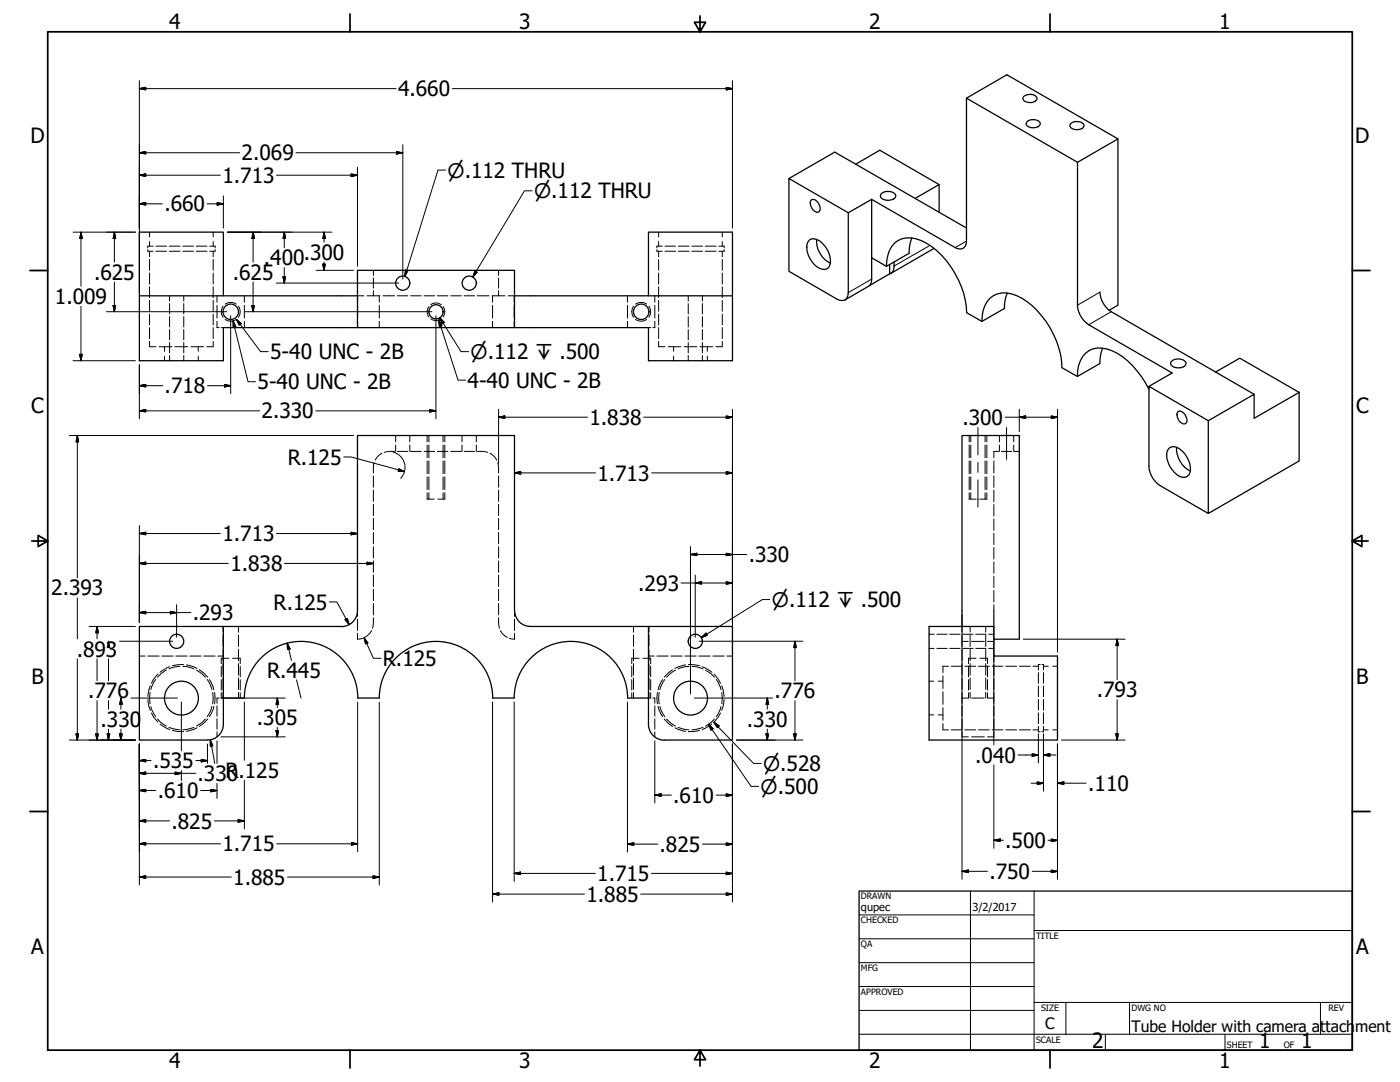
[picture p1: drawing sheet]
<svg xmlns="http://www.w3.org/2000/svg" width="559mm" height="432mm" viewBox="0 0 559 432" stroke-linecap="round" stroke-linejoin="round" font-family="sans-serif">
<!-- layer: Visible (ANSI) -->
<g fill="none" stroke="#000" stroke-width=".51">
<path d="M385.8 39.2l16.1-9.4 44.3 25.6v66.4l-3.5 2M408.7 38.4a3.8 3.8 0 0 1 5.1 .4l.2 .6a3.4 3.4 0 0 1-5.7 .1v-.6zM410 48.5a4 4 0 0 1 5.1 .3l.1 .7a3.5 3.5 0 0 1-5.6 .1zM427.5 49.2a4 4 0 0 1 5.1 .4l.1 .6a3.5 3.5 0 0 1-5.7 .2zM446.2 55.4l-16.1 9.4M314.9 71.2l23.7 13.7v31.9a2.75 2.75 0 0 1-1.3 2.9 2.75 2.75 0 0 1-3.2-.3l-19.2-11.1zM314.9 71.2l18.3-10.5 52.6 30.3M323.9 79.7a3.2 3.2 0 0 1 3.4 4l-.2 .6a1.67 1.67 0 0 1-2.6-.6 3.3 3.3 0 0 1-.6-4zM341.6 65.5l9.6-5.6 23.6 13.8-9.5 5.5M347.9 79.6l33.4 19.2a2.78 2.78 0 0 0 3.1 .3 2.78 2.78 0 0 0 1.4-2.9v-57l44.3 25.6v57a9.9 9.9 0 0 0 4.4 7.8l33.4 19.2-9.3 5.4M347.9 79.6v31.8a3.1 3.1 0 0 1-1.3 2.9M347.9 79.6l-9.3 5.3"/>
<path d="M351.7 77.4a4.2 4.2 0 0 1 5.7 .3 1.69 1.69 0 0 1-1.6 2.1 3.1 3.1 0 0 1-4.4-1.8zM374.8 73.7v11M323.2 95.7a4.1 4.1 0 0 1 5.2 1.6 8.9 8.9 0 0 1 2.6 9.1 2.67 2.67 0 0 1-3.7 .8 9.3 9.3 0 0 1-4.8-10.7zM325.9 95.6a10.1 10.1 0 0 0 5.5 9.4M363.9 95l-.9 3.9-.2 2.2-9 5.2M55.6 118h87.1M89.2 118v-25.4h-33.6v51.4h33.6v-13.3h53.5M142.7 107.9h62.7v22.8h-62.7zM205.4 118h87M258.8 118v-25.4h33.6v51.4h-33.6v-13.3h-53.4M347.9 102.9l5.9 3.4M353.8 106.3a10.7 10.7 0 0 1 6.3-11.1 14 14 0 0 1 11.8 3.2 36.1 36.1 0 0 1 13.9 26.4l6.1 3.5"/>
<path d="M355.1 105.6v3.7M356.9 104.5v1.7M402 117l-1 3.8-.1 2.3-9 5.2M439 116.6a9.7 9.7 0 0 0 4.5 7.8l57.1 33M391.9 128.3a11.2 11.2 0 0 1 4.7-10.4 11.2 11.2 0 0 1 11.3 1.2 35.1 35.1 0 0 1 16 27.6l6.1 3.5 9-5.1 .5-4.3 .6-1.9M430 150.2a11.4 11.4 0 0 1 4.7-10.2 11.4 11.4 0 0 1 11.2 1 33.8 33.8 0 0 1 12.7 14.4M458.6 154.2l23.7 13.7v37l-19.3-11.1a9.7 9.7 0 0 1-4.4-7.7zM467.5 144.3a4.2 4.2 0 0 1 5.8 .3 1.75 1.75 0 0 1-1.7 2.1 3.2 3.2 0 0 1-4.4-1.8zM485.2 148.5l9.7-5.6 23.6 13.7M518.5 156.6l-17.9 10.3v-9.5l-18.3 10.5M518.5 156.6v27.4l-36.2 20.9M466.9 178.7a3.4 3.4 0 0 1 4.1 .6 9.1 9.1 0 0 1 3.7 10.1 3.1 3.1 0 0 1-4.9 .1 10.1 10.1 0 0 1-4-9.1z"/>
<path d="M469.6 178.5a10.1 10.1 0 0 0 5.5 9.5M470.3 164.2a3.3 3.3 0 0 1 3.5 4l-.3 .6a2.64 2.64 0 0 1-3.6-2.4v-1.7zM55.6 250h33.6v39a6.3 6.3 0 0 1-6.4 6.3h-27.2zM89.2 250h47.1M205.4 243.6v-69.8h-62.7v69.9a6.4 6.4 0 0 1-6.4 6.4M205.4 243.7a6.3 6.3 0 0 0 6.3 6.3h47.1M370.8 250h25.9v11.8h25.4v33.5h-51.3zM384 250v-76.2h22.8v81.3h-10.1M396.7 243.6v6.4M89.2 278.6h8.3a22.6 22.6 0 0 1 22.7-22.6 22.6 22.6 0 0 1 22.6 22.6h8.6a22.6 22.6 0 0 1 22.6-22.6 22.6 22.6 0 0 1 22.7 22.6M196.6 278.6h8.6a22.6 22.6 0 0 1 22.7-22.6 22.6 22.6 0 0 1 22.6 22.6h8.3M265.2 295.3h27.2v-45.3h-33.6v39a6.4 6.4 0 0 0 6.4 6.4"/>
<circle cx="160.8" cy="113" r="2.83"/>
<circle cx="187.3" cy="113" r="2.83"/>
<circle cx="92.1" cy="124.4" r="3.1"/>
<circle cx="174" cy="124.4" r="2.83"/>
<circle cx="255.9" cy="124.4" r="3.1"/>
<circle cx="70.5" cy="255.9" r="2.83"/>
<circle cx="277.5" cy="255.9" r="2.83"/>
<circle cx="72.4" cy="278.6" r="6.8"/>
<circle cx="275.6" cy="278.6" r="6.8"/>
</g>
<!-- layer: Hidden (ANSI) -->
<g fill="none" stroke="#000" stroke-width=".4">
<path d="M59 99.6v.7h2.2M59.7 92.6v2M59.7 96.4v1.8M61.2 98.2h-2.2v.7M62.2 98.2h4.3M67.6 98.2h4.3M73 98.2h4.2M78.3 98.2h4.3M83.7 98.2h2.2v.7M85.1 92.6v2M85.1 96.4v1.8M85.9 99.6v.7h-2.2"/>
<path d="M262.2 99.6v.7h2.2M262.9 92.6v2M262.9 96.4v1.8M264.4 98.2h-2.2v.7M265.4 98.2h4.3M270.8 98.2h4.3M276.2 98.2h4.2M281.5 98.2h4.3M286.9 98.2h2.2v.7M288.3 92.6v2M288.3 96.4v1.8M289.1 99.6v.7h-2.2"/>
<path d="M59.7 100.3v2.2M59.7 103.6v4.3M59.7 109v4.3M59.7 114.4v4.4M59.7 119.9v4.3M62.2 100.3h4.3M67.6 100.3h4.3M67.7 118v2.1M73 100.3h4.2M73.3 118v2.1M78.3 100.3h4.3M85.1 100.3v2.2"/>
<path d="M85.1 103.6v4.3M85.1 109v4.3M85.1 114.4v4.4M85.1 119.9v4.3M86.6 118v2.6M97.5 118v2.6M142.7 118h2.5M142.7 118v2.6M146.5 118h5.1M149 107.9v2M149 110.9v4.1M149 116v2"/>
<path d="M151.4 118v2.6M152.8 118h4.7M158.6 118h4.2M163.9 118h4.2M169.2 118h4.3M174.6 118h4.2M179.9 118h4.2M185.2 118h4.3M190.5 118h4.7M196.5 118h5M196.6 118v2.6M199 107.9v2"/>
<path d="M199 110.9v4.1M199 116v2M202.8 118h2.6M205.2 118v2.6M250.4 118v2.6M261.4 118v2.6M262.9 100.3v2.2M262.9 103.6v4.3M262.9 109v4.3M262.9 114.4v4.4M262.9 119.9v4.3M265.4 100.3h4.3"/>
<path d="M270.8 100.3h4.3M274.7 118v2.1M276.2 100.3h4.2M280.4 118v2.1M281.5 100.3h4.3M288.3 100.3v2.2M288.3 103.6v4.3M288.3 109v4.3M288.3 114.4v4.4M288.3 119.9v4.3M59.7 136.2v2.2h2.5M59.7 125.3v4.4"/>
<path d="M59.7 130.7v4.4M63.5 138.4h5.1M65.7 138.4v1.8M67.7 121.2v4.1M67.7 126.4v4.1M67.7 131.5v4.1M67.7 136.7v4.1M69.8 138.4h5.1M73.3 121.2v4.1M73.3 126.4v4.1M73.3 131.5v4.1M73.3 136.7v4.1"/>
<path d="M76.2 138.4h5.1M79.1 138.4v1.8M85.1 136.2v2.2h-2.6M85.1 125.3v4.4M85.1 130.7v4.4M86.6 121.9v5M86.6 128.2v2.5h.9M88.3 130.7h.9M97.5 121.9v5M97.5 128.2v2.5M142.7 121.9v5M142.7 128.2v2.5"/>
<path d="M151.4 121.9v5M151.4 128.2v2.5M196.6 121.9v5M196.6 128.2v2.5M205.2 121.9v5M205.2 128.2v2.5M250.4 121.9v5M250.4 128.2v2.5M258.8 130.7h.9M261.4 121.9v5M261.4 128.2v2.5h-.9M262.9 136.2v2.2h2.5"/>
<path d="M262.9 125.3v4.4M262.9 130.7v4.4M266.7 138.4h5.1M268.9 138.4v1.8M273 138.4h5.1M274.7 121.2v4.1M274.7 126.4v4.1M274.7 131.5v4.1M274.7 136.7v4.1M279.4 138.4h5.1M280.4 121.2v4.1M280.4 126.4v4.1"/>
<path d="M280.4 131.5v4.1M280.4 136.7v4.1M282.3 138.4v1.8M288.3 136.2v2.2h-2.5M288.3 125.3v4.4M288.3 130.7v4.4M65.7 142.1v1.9M67.7 141.9v2.1M73.3 141.9v2.1M79.1 142.1v1.9M268.9 142.1v1.9M274.7 141.9v2.1"/>
<path d="M280.4 141.9v2.1M282.3 142.1v1.9M157.9 173.8v2.5M157.9 177.6v2.5M163.6 173.8v2.5M163.6 177.6v2.5M171.2 173.8v2.5M171.2 177.6v5.1M176.8 173.8v2.5M176.8 177.6v5.1M184.4 173.8v2.5M184.4 177.6v2.5"/>
<path d="M190.1 173.8v2.5M190.1 177.6v2.5M387.5 173.8v2.5M387.5 177.6v5.1M393.2 173.8v2.5M393.2 177.6v5.1M398.9 173.8v2.5M398.9 177.6v2.5M404.6 173.8v2.5M404.6 177.6v2.5M149 189.9v4.5M149 195.6v4.5"/>
<path d="M149.4 184.6l-.4 4.2M152.5 180.8l-1.1 .7-1.7 2.1M157.5 180.1l-4.1 .4M158.6 180.1h4.2M163.9 180.1h4.2M169.2 180.1h4.3M170.5 199.2h2.8M171.2 184v5M171.2 190.3v5.1M171.2 196.7v2.5M174.6 180.1h4.2M174.8 199.2h2.7"/>
<path d="M176.8 184v5M176.8 190.3v5.1M176.8 196.7v2.5M179.9 180.1h4.2M185.2 180.1h4.3M190.5 180.1l4.1 .4M195.5 180.8l1.1 .7 1.7 2.1M198.7 184.6l.3 4.2M199 189.9v4.5M199 195.6v4.5M386.8 199.2h2.8M387.5 184v5"/>
<path d="M387.5 190.3v5.1M387.5 196.7v2.5M391 199.2h2.9M393.2 184v5M393.2 190.3v5.1M393.2 196.7v2.5M396.7 184v4.8M396.7 189.9v4.6M396.7 195.6v4.6M398.7 180.1h-2v2.6M399.7 180.1h4.1M404.8 180.1h2"/>
<path d="M149 201.2v4.5M149 206.9v4.5M149 212.5v4.5M149 218.2v4.5M199 201.2v4.5M199 206.9v4.5M199 212.5v4.5M199 218.2v4.5M396.7 201.4v4.5M396.7 207.1v4.5M396.7 212.8v4.6M396.7 218.5v4.6"/>
<path d="M149 223.8v4.6M149 229.5v4.6M149 235.1v4.6M199 223.8v4.6M199 229.5v4.6M199 235.1v4.6M396.7 224.2v4.6M396.7 229.9v4.6M396.7 235.6v4.6M89 250v2.3M89 253.4v4.6M89 259.1v4.6"/>
<path d="M95.2 250v2.3M95.2 253.4v4.6M95.2 259.1v4.6M142.7 252.8v2.3l2-.3M142.7 243.6v2.3M142.7 247.1v4.6M148.3 251.7l-.7 1-2.1 1.7M149 246.5v2.2l-.3 2M149 240.9v4.5M199 246.5l.3 4.2M199 240.9v4.5M199.7 251.7l.7 1 2.1 1.7"/>
<path d="M205.4 252.8v2.3l-2-.3M205.4 243.6v2.3M205.4 247.1v4.6M252.9 250v2.3M252.9 253.4v4.6M252.9 259.1v4.6M259 250v2.3M259 253.4v4.6M259 259.1v4.6M370.8 258.8h2.1M370.8 253.1h2.1M374 258.8h4.1"/>
<path d="M374 253.1h4.1M379.1 258.8h4.1M379.1 253.1h4.1M384 250v2.3M384 253.4v4.6M384 259.1v4.6M384 256h2.5M384.3 258.8h4.1M384.3 253.1h4.1M387.2 250v2.3M387.2 253.4v4.6M387.2 259.1v4.6"/>
<path d="M387.8 256h5.1M389.4 258.8h4.2M389.4 253.1h4.2M393.4 250v2.3M393.4 253.4v4.6M393.4 259.1v4.6M394.1 256h2.6M394.7 258.8h2M394.7 253.1h2M396.7 241.4v2.2M55.6 261.8h2.3M59 261.8h4.5"/>
<path d="M59.1 279.1l.3 2.9 .6 1.5M59.9 276.4l-.2 2.2 .2 2.3M60 273.7l-.6 1.5-.3 2.8M62.2 271.1l-.8 1.1-1.2 3M63.1 269l-1.8 2.1-.8 1.6M64.6 261.8h4.5M66.4 267.5l-2.1 1.4-1.4 1.4M67.8 266.1l-3.9 2.2M70.2 261.8h4.5M71.8 265.9l-1.6 .2-2.8 .9M73 265.9l1.6 .2 2.8 .9M73.3 265.2l-4.5 .5"/>
<path d="M74.4 265.4l3 .7 1.2 .7M75.8 261.8h4.5M78.4 267.5l2.2 1.4 1.4 1.4M79.6 267.3l3.3 3M81.3 261.8h4.6M82.7 271.1l.7 1.1 1.2 3M83.6 271.2l1.5 2.9 .2 1.2M84.9 276.4v4.5M85.7 276.4v4.5M86.9 261.8h2.3M87.5 278.6h-.9v2.1M88.3 278.6h.9"/>
<path d="M88.3 262.7h3M89 264.9v4.5M89 270.6v4.5M89 276.3v2.3M92.8 262.7h3.1M95.2 264.9v4.5M95.2 270.6v4.5M95.2 276.3v2.3M252.2 262.7h2.9M252.9 264.9v4.5M252.9 270.6v4.5M252.9 276.3v2.3"/>
<path d="M256.7 262.7h3M258.8 261.8h2.3M258.8 278.6h.9M259 264.9v4.5M259 270.6v4.5M259 276.3v2.3M260.5 278.6h.9v2.1M262.2 261.8h4.5M262.4 276.4v4.5M263.1 276.4l-.2 2.2 .2 2.3M264.5 271.2l-1.5 2.9-.3 1.2M265.4 271.1l-.8 1.1-1.2 3"/>
<path d="M267.8 261.8h4.5M268.4 267.3l-3.3 3M269.6 267.5l-2.1 1.4-1.4 1.4M273.4 261.8h4.5M273.7 265.4l-3.1 .7-1.2 .7M274.8 265.2l4.4 .5M275 265.9l-1.6 .2-2.8 .9M276.2 265.9l1.6 .2 2.8 .9M279 261.8h4.5M280.3 266.1l3.9 2.2M281.6 267.5l2.2 1.4 1.4 1.4M284.5 261.8h4.6"/>
<path d="M285 269l1.7 2.1 .9 1.6M285.9 271.1l.7 1.1 1.2 3M288 273.7l.6 1.5 .4 2.8M288.1 276.4v4.5M289 279.1l-.4 2.9-.6 1.5M290.1 261.8h2.3M370.8 271.8h1.9M374.5 271.8h1.9M376.4 269.7v5.1M376.4 276v5.1M378.6 265.9h-2.2v2.5M379.7 265.9h4.3"/>
<path d="M384 278.6h2.5M384 264.9v4.5M384 270.6v4.5M384 276.3v4.4M385.1 265.9h4.3M386.6 262.7h3M387.2 264.9v4.5M387.2 270.6v4.5M387.2 276.3v2.3M387.8 278.6h5.1M390.5 265.9h4.4M391.1 262.7h3"/>
<path d="M393.4 264.9v4.5M393.4 270.6v4.5M393.4 276.3v2.3M394.1 278.6h2.6M396 265.9h4.3M396.7 261.8v2.3M396.7 265.2v4.5M396.7 270.8v4.5M396.7 276.4v4.3M401.4 265.9h4.4M406.8 265.9h4.4M412.3 265.9h2.2"/>
<path d="M414.5 268.4v4.3M414.5 273.7v4.4M414.5 279.1v4.3M415.2 265.2h-.7v2.1M415.9 265.2h.6v2.1M416.5 268.4v4.3M416.5 273.7v4.4M416.5 279.1v4.3M416.5 265.9h1.9M420.2 265.9h1.9M60.2 281.9l1.2 3 .8 1.1M60.5 284.5l.8 1.6 1.8 2.1"/>
<path d="M62.9 287l1.4 1.4 2.1 1.4M63.9 288.9l3.9 2.2M67.4 290.3l4.4 1M68.8 291.5l1.9 .4 2.6 .1M77.4 290.3l-4.4 1M78.6 290.4l-4.2 1.4M82 287l-1.4 1.4-2.2 1.4M82.9 286.9l-1.6 1.8-1.7 1.2M84.6 281.9l-1.2 3-.7 1.1M85.3 281.9l-.2 1.2-1.5 2.9M86.6 281.7v4.1M86.6 286.8v4.2"/>
<path d="M86.6 292v2.1M261.4 281.7v4.1M261.4 286.8v4.2M261.4 292v2.1M262.7 281.9l.3 1.2 1.5 2.9M263.4 281.9l1.2 3 .8 1.1M265.1 286.9l1.7 1.8 1.6 1.2M266.1 287l1.4 1.4 2.1 1.4M269.4 290.4l4.3 1.4M270.6 290.3l4.4 1M279.2 291.5l-1.9 .4-2.5 .1M280.6 290.3l-4.4 1"/>
<path d="M284.2 288.9l-3.9 2.2M285.2 287l-1.4 1.4-2.2 1.4M287.6 284.5l-.9 1.6-1.7 2.1M287.8 281.9l-1.2 3-.7 1.1M370.8 285.3h1.9M374.5 285.3h1.9M376.4 282.4v5.1M376.4 288.7v2.6h2.2M379.7 291.3h4.3M384 281.7v4.1M384 286.8v4.2M384 292v2.1h2.5"/>
<path d="M385.1 291.3h4.3M387.8 294.1h5.1M390.5 291.3h4.4M396 291.3h4.3M396.7 281.7v4.1M396.7 286.8v4.2M396.7 292v2.1h-2.6M401.4 291.3h4.4M406.8 291.3h4.4M412.3 291.3h2.2M414.5 284.5v4.3M414.5 289.9v2.1h.7"/>
<path d="M416.5 284.5v4.3M416.5 289.9v2.1h-.6M416.5 291.3h1.9M420.2 291.3h1.9"/>
</g>
<!-- layer: Hidden Narrow (ANSI) -->
<g fill="none" stroke="#000" stroke-width=".4">
<path d="M89 122.2a3.9 3.9 0 0 0 0 4.4M89.9 127.5a3.9 3.9 0 0 0 4.4 0M89.9 121.3a3.9 3.9 0 0 1 4.4 0M95.2 122.2a3.9 3.9 0 0 1 0 4.4M171.2 122.4a3.4 3.4 0 0 0 0 4.1M172 127.3a3.4 3.4 0 0 0 4.1 0M172 121.6a3.4 3.4 0 0 1 4.1 0M176.8 122.4a3.4 3.4 0 0 1 0 4.1M252.9 122.2a3.9 3.9 0 0 0 0 4.4M253.7 127.5a3.9 3.9 0 0 0 4.4 0M253.7 121.3a3.9 3.9 0 0 1 4.4 0M259 122.2a3.9 3.9 0 0 1 0 4.4"/>
<path d="M170.5 173.8v2.5M170.5 177.6v5.1M177.5 173.8v2.5M177.5 177.6v5.1M386.8 173.8v2.5M386.8 177.6v5.1M393.9 173.8v2.5M393.9 177.6v5.1M170.5 184v5M170.5 190.3v5.1M170.5 196.7v2.5M177.5 184v5"/>
<path d="M177.5 190.3v5.1M177.5 196.7v2.5M386.8 184v5M386.8 190.3v5.1M386.8 196.7v2.5M393.9 184v5M393.9 190.3v5.1M393.9 196.7v2.5M88.3 262.7v2.2M88.3 265.9v4.2M88.3 271.2v4.2M88.3 276.5v2.1"/>
<path d="M95.9 262.7v2.2M95.9 265.9v4.2M95.9 271.2v4.2M95.9 276.5v2.1M252.2 262.7v2.2M252.2 265.9v4.2M252.2 271.2v4.2M252.2 276.5v2.1M259.7 262.7v2.2M259.7 265.9v4.2M259.7 271.2v4.2M259.7 276.5v2.1"/>
<path d="M386.6 262.7v2.2M386.6 265.9v4.2M386.6 271.2v4.2M386.6 276.5v2.1M394.1 262.7v2.2M394.1 265.9v4.2M394.1 271.2v4.2M394.1 276.5v2.1"/>
</g>
<!-- layer: Visible Narrow (ANSI) -->
<path d="M371.2 97.9l-14.3 8.3M385.8 96.2l-4.5 2.6M347.9 111.4l-9.3 5.4M439 116.6l-8.9 5.2M443.5 124.4l-9 5.2" fill="none" stroke="#000" stroke-width=".4"/>
<path d="M372.8 99.1l-17.2 10M346.6 114.3l-9.4 5.4M356.9 106.2a2.75 2.75 0 0 1-1.8 3.1l-8.1 4.7" fill="none" stroke="#000" stroke-width=".51"/>
<!-- layer: Border (ANSI) -->
<g fill="none" stroke="#000" stroke-width=".7">
<path d="M19 12.7h520.8v406.4h-520.8zM139.7 5.6v7.1M279.4 6.3v6.4l-2.2-3.8h4.4l-2.2 3.8M419.1 5.6v7.1M11.9 107.9h7.1M539.8 107.9h7.1M12.7 215.9h6.3l-3.8-2.2v4.4l3.8-2.2M539.8 215.9l3.8 2.2v-4.4l-3.8 2.2h6.3M11.9 323.8h7.1M539.8 323.8h7.1M139.7 419.1v7.1M279.4 419.1l2.2 3.8h-4.4l2.2-3.8v6.3"/>
<path d="M419.1 419.1v7.1"/>
</g>
<!-- layer: Title (ANSI) -->
<g fill="none" stroke="#000" stroke-width=".4">
<path d="M387.3 355.6v63.5M412.7 355.6v63.5M342.9 365.1h69.8M342.9 374.6h69.8M412.7 371.3h127.1M342.9 384.2h69.8M342.9 393.7h69.8M342.9 412.7h196.9M342.9 403.2h69.8M412.7 400h127.1M425.4 400v12.7M441.2 412.7v6.4"/>
<path d="M450.8 400v12.7M488.9 412.7v6.4M527 400v12.7"/>
</g>
<path d="M342.9 355.6h196.9v63.5h-196.9z" fill="none" stroke="#000" stroke-width=".51"/>
<!-- layer: Dimension (ANSI) -->
<g fill="none" stroke="#000" stroke-width=".4">
<path d="M55.6 35.4l2.6-.5v1zM55.6 35.4h102.5M55.6 32.2v84.3M180.5 35.4h111.9M289.9 34.9l2.5 .5-2.5 .5zM292.4 32.2v58.9M160.8 57.8v51.8M55.6 69.9l2.6-.5v1zM55.6 61l2.6-.5v1zM55.6 69.9h32.3M55.6 61h40M89.2 78.2v12.9"/>
<path d="M110.4 69.9h32.3M118.1 61h42.7M140.1 69.4l2.6 .5-2.6 .5zM142.7 66.7v39.6M158.2 60.5l2.6 .5-2.6 .5zM29.1 92.6h24.9M32.3 92.6l.5 2.6h-1zM32.3 92.6v21.7M45.7 92.6l.5 2.6h-1.1zM45.7 92.6v12M55.6 81.3l2.6-.5v1.1zM55.6 81.3h9.2"/>
<path d="M82.7 81.3h6.5M86.7 80.8l2.5 .5-2.5 .6zM90.7 92.6h41.8M101 92.6l.5 2.6h-1zM101 92.6v12M113.5 92.6l.5 2.6h-1zM113.5 92.6v6.3M129.3 92.6l.6 2.6h-1.1zM129.3 92.6v4M45.7 112.5v11.9M101 112.5v11.9M110.3 113h48.9"/>
<path d="M113 110.5h1l-.5 2.5zM113.5 106.8v6.2M126.2 107.9h14.9M128.8 105.4h1.1l-.6 2.5zM129.3 104.6v3.3M160.8 109.9v1.5M32.3 122.3v21.7M42.5 124.4h48M45.1 121.9h1.1l-.5 2.5zM92.1 126v2.4M92.1 128.6v28.5M97.9 124.4h74.5"/>
<path d="M100.5 121.9h1l-.5 2.5zM174 126v41.1M29.1 144h24.9M31.8 141.4h1l-.5 2.6zM55.6 153.9l2.6-.5v1zM55.6 145.5v21.6M55.6 153.9h9.4M82.8 153.9h9.3M89.6 153.4l2.5 .5-2.5 .5zM27.7 173.8h113.4M30.9 173.8l.5 2.5h-1zM30.9 173.8v56.8"/>
<path d="M55.6 164l2.6-.6v1zM55.6 164h48M126 164h48M171.5 163.4l2.5 .6-2.5 .4zM199 166.5l2.5-.5v1zM199 166.5h35.5M199 163.3v21.6M256.9 166.5h35.5M289.9 166l2.5 .5-2.5 .5zM292.4 163.3v96.9M401.2 166.5h20.9M406.8 166.5l2.6-.5v1z"/>
<path d="M406.8 163.3v8.9M419.6 166l2.5 .5-2.5 .5zM422.1 163.3v96.9M137.2 182.4h2.9l21.4 5.8M156.9 180.4a6.3 6.3 0 0 1 3 10.5M159.2 187.1l2.3 1.1-2.6-.2zM205.4 188.7l2.4-.5v1zM205.4 188.7h32.3M260.1 188.7h32.3M289.9 188.2l2.5 .5-2.5 .5zM55.6 212.9l2.6-.5v1zM55.6 209.7v38.7"/>
<path d="M55.6 212.9h32.3M110.4 212.9h32.3M140.1 212.4l2.6 .5-2.6 .5zM275.6 218.1v58.9M30.9 238.6v16.4M55.6 224.9l2.6-.6v1.1zM55.6 224.9h35.5M113.5 224.9h35.5M146.5 224.3l2.5 .6-2.5 .5zM271.8 232.7h20.6M275.6 221.3l2.5-.5v.9zM275.6 221.3h22.5"/>
<path d="M277.5 232.7l2.5-.5v.9zM277.5 229.5v24.8M289.9 220.8l2.5 .5-2.5 .4zM289.9 232.2l2.5 .5-2.5 .4zM35.6 250h18.4M38.7 250l.5 2.5h-1zM38.7 250v5M47.7 255.9h21.2M55.6 244.5l2.6-.5v1zM55.6 244.5h20.6M68 244l2.5 .5-2.5 .5zM70.5 241.3v13"/>
<path d="M114.6 256.7l1.2 2.3-1.1 .2zM114.6 256.7l1.7 6.8M131.4 240.2h3l5 9M137.7 247.3l.9-.5 .8 2.4zM145.3 254.5l1.5 2.1-.9 .4zM145.3 254.5l3.7 8.2h3.1M279.1 255.9h41.4M317.3 255.9l.5 2.5h-1zM317.3 255.9v15.8M384 245.2v105.7M396.7 250.3v47M408.4 255.1h40.7"/>
<path d="M445.9 255.1l.5 2.5h-1zM445.9 255.1v16.2M30.9 263v32.3M38.7 263v8.7M38.7 279.6v15.7M43.3 263v8.7M43.3 279.6v3.4M48.1 279.6l-.3 1.5h1l-.3-1.5M48.3 279.6v3.4M52.3 278.6h18.5M88.2 278.6h25.7M110.7 278.6l.5 2.5h-1z"/>
<path d="M110.7 278.6v3.8M118.4 271.3l1.7 7.3M277.2 278.6h31.2M306.3 278.6l.5 2.5h-1zM306.3 278.6v4.4M317.3 279.6v15.7M445.9 279.2v16.1M27.7 295.3h26.3M30.4 292.9h1l-.5 2.4zM38.2 292.9h1l-.5 2.4zM42.8 292.9h1l-.5 2.4zM43.3 291v4.3"/>
<path d="M47.8 292.9h1l-.5 2.4zM48.3 291v4.3M55.6 296.9v56.3M72.4 280.2v19.4M82.8 296.9v7.8M83.9 295.3l1 2.3-1 .2zM83.9 295.3l1.8 9.4M86.6 295.7v9M88.2 294.1h25.7M97.5 280.2v23.2M110.2 291.6h1l-.5 2.5zM110.7 290.3v3.8"/>
<path d="M142.7 280.2v59.7M151.4 280.2v73M196.6 280.2v79.8M205.2 280.2v71.5M250.4 280.2v59.8M261.4 295.7v24.8M282.8 289.1l1.8 1.7-.8 .6zM282.8 289.1l17 24.7h3M284.9 288.2l2.1 1.5-.7 .7zM284.9 288.2l15.9 16.5h3M292.4 296.9v63.1M293.9 295.3h26.6"/>
<path d="M305.8 292.9h1l-.5 2.4zM306.3 291v4.3M316.8 292.9h1l-.5 2.4zM414.5 292.9v11.6M416.5 292.9v22.8M422.1 296.9v54M423.7 295.3h25.4M445.4 292.9h1l-.5 2.4zM55.6 315.5l2.6-.5v1zM55.6 303.5l2.6-.4v.9zM55.6 308.6l2.6-.5v1zM55.6 315.5h6.6"/>
<path d="M55.6 303.5h4.7M55.6 308.6h22.5M69.9 308.1l2.5 .5-2.5 .5zM72.4 307.5v4M78.2 303.5h4.6M80.1 315.5h6.5M80.3 303.1l2.5 .4-2.5 .5zM84.1 315l2.5 .5-2.5 .5zM86.6 312.6v6M97.5 311.3v19.5M261.4 317.3l2.5-.5v1zM261.4 317.3h6.6"/>
<path d="M285.8 317.3h6.6M289.9 316.8l2.5 .5-2.5 .5zM396.7 305.2v33.3M406.3 301.3h8.2M411.5 312.5h5M412 300.8l2.5 .5-2.5 .5zM414 312l2.5 .5-2.5 .6zM416.5 301.3l2.5-.5v1zM416.5 301.3h5M422.1 312.5l2.5-.5v1.1zM422.1 312.5h11.4M55.6 327.6l2.6-.5v1z"/>
<path d="M55.6 336.7l2.6-.5v1zM55.6 327.6h12.1M55.6 336.7h32.4M85.5 327.6h12M95.1 327.1l2.4 .5-2.4 .5zM110.4 336.7h32.3M140.3 336.2l2.4 .5-2.4 .5zM250.4 336.9l2.6-.5v1zM250.4 336.9h12.1M280.4 336.9h12M289.9 336.4l2.5 .5-2.5 .5zM396.7 335.3l2.5-.5v1.1z"/>
<path d="M396.7 335.3h3.8M418.3 335.3h3.8M419.6 334.8l2.5 .5-2.5 .6zM55.6 350l2.6-.5v1zM55.6 350h36.7M114.7 350h36.7M148.9 349.5l2.5 .5-2.5 .5zM196.6 356.8l2.5-.5v1zM196.6 356.8h36.7M205.2 348.6l2.6-.6v1.1zM205.2 348.6h32.4M255.7 356.8h36.7"/>
<path d="M260 348.6h32.4M289.9 356.3l2.5 .5-2.5 .5zM289.9 348l2.5 .6-2.5 .5zM384 347.7l2.5-.5v1zM384 347.7h10.1M412 347.7h10.1M419.6 347.2l2.5 .5-2.5 .5z"/>
</g>
<g fill="#000" stroke="#000" stroke-width=".4">
<path d="M55.6 35.4l2.6-.5zM55.6 35.4l2.6-.5v1zM289.9 35.9l2.5-.5zM289.9 34.9l2.5 .5-2.5 .5zM55.6 69.9l2.6-.5zM55.6 69.9l2.6-.5v1zM55.6 61l2.6-.5zM55.6 61l2.6-.5v1zM140.1 70.4l2.6-.5zM140.1 69.4l2.6 .5-2.6 .5zM158.2 61.5l2.6-.5zM158.2 60.5l2.6 .5-2.6 .5z"/>
<path d="M32.3 92.6l.5 2.6zM32.3 92.6l.5 2.6h-1zM45.7 92.6l.5 2.6zM45.7 92.6l.5 2.6h-1.1zM55.6 81.3l2.6-.5zM55.6 81.3l2.6-.5v1.1zM86.7 81.9l2.5-.6zM86.7 80.8l2.5 .5-2.5 .6zM101 92.6l.5 2.6zM101 92.6l.5 2.6h-1zM113.5 92.6l.5 2.6zM113.5 92.6l.5 2.6h-1z"/>
<path d="M129.3 92.6l.6 2.6zM129.3 92.6l.6 2.6h-1.1zM113 110.5l.5 2.5zM113 110.5h1l-.5 2.5zM128.8 105.4l.5 2.5zM128.8 105.4h1.1l-.6 2.5zM45.1 121.9l.6 2.5zM45.1 121.9h1.1l-.5 2.5zM100.5 121.9l.5 2.5zM100.5 121.9h1l-.5 2.5zM31.8 141.4l.5 2.6zM31.8 141.4h1l-.5 2.6z"/>
<path d="M55.6 153.9l2.6-.5zM55.6 153.9l2.6-.5v1zM89.6 154.4l2.5-.5zM89.6 153.4l2.5 .5-2.5 .5zM30.9 173.8l.5 2.5zM30.9 173.8l.5 2.5h-1zM55.6 164l2.6-.6zM55.6 164l2.6-.6v1zM171.5 164.4l2.5-.4zM171.5 163.4l2.5 .6-2.5 .4zM199 166.5l2.5-.5zM199 166.5l2.5-.5v1z"/>
<path d="M289.9 167l2.5-.5zM289.9 166l2.5 .5-2.5 .5zM406.8 166.5l2.6-.5zM406.8 166.5l2.6-.5v1zM419.6 167l2.5-.5zM419.6 166l2.5 .5-2.5 .5zM158.9 188l2.6 .2zM159.2 187.1l2.3 1.1-2.6-.2zM205.4 188.7l2.4-.5zM205.4 188.7l2.4-.5v1zM289.9 189.2l2.5-.5zM289.9 188.2l2.5 .5-2.5 .5z"/>
<path d="M55.6 212.9l2.6-.5zM55.6 212.9l2.6-.5v1zM140.1 213.4l2.6-.5zM140.1 212.4l2.6 .5-2.6 .5zM55.6 224.9l2.6-.6zM55.6 224.9l2.6-.6v1.1zM146.5 225.4l2.5-.5zM146.5 224.3l2.5 .6-2.5 .5zM275.6 221.3l2.5-.5zM275.6 221.3l2.5-.5v.9zM277.5 232.7l2.5-.5zM277.5 232.7l2.5-.5v.9z"/>
<path d="M289.9 221.7l2.5-.4zM289.9 220.8l2.5 .5-2.5 .4zM289.9 233.1l2.5-.4zM289.9 232.2l2.5 .5-2.5 .4zM38.7 250l.5 2.5zM38.7 250l.5 2.5h-1zM43.3 255.9l.5 2.5zM43.3 255.9l.5 2.5h-1zM55.6 244.5l2.6-.5zM55.6 244.5l2.6-.5v1zM68 245l2.5-.5zM68 244l2.5 .5-2.5 .5z"/>
<path d="M114.6 256.7l1.2 2.3zM114.6 256.7l1.2 2.3-1.1 .2zM137.7 247.3l1.7 1.9zM137.7 247.3l.9-.5 .8 2.4zM145.3 254.5l1.5 2.1zM145.3 254.5l1.5 2.1-.9 .4zM317.3 255.9l.5 2.5zM317.3 255.9l.5 2.5h-1zM445.9 255.1l.5 2.5zM445.9 255.1l.5 2.5h-1zM30.4 292.9l.5 2.4zM30.4 292.9h1l-.5 2.4z"/>
<path d="M38.2 292.9l.5 2.4zM38.2 292.9h1l-.5 2.4zM42.8 292.9l.5 2.4zM42.8 292.9h1l-.5 2.4zM47.8 292.9l.5 2.4zM47.8 292.9h1l-.5 2.4zM48.3 278.6l.5 2.5zM48.3 278.6l.5 2.5h-1zM83.9 295.3l1 2.3zM83.9 295.3l1 2.3-1 .2zM110.2 291.6l.5 2.5zM110.2 291.6h1l-.5 2.5z"/>
<path d="M110.7 278.6l.5 2.5zM110.7 278.6l.5 2.5h-1zM282.8 289.1l1.8 1.7zM282.8 289.1l1.8 1.7-.8 .6zM284.9 288.2l2.1 1.5zM284.9 288.2l2.1 1.5-.7 .7zM305.8 292.9l.5 2.4zM305.8 292.9h1l-.5 2.4zM306.3 278.6l.5 2.5zM306.3 278.6l.5 2.5h-1zM316.8 292.9l.5 2.4zM316.8 292.9h1l-.5 2.4z"/>
<path d="M445.4 292.9l.5 2.4zM445.4 292.9h1l-.5 2.4zM55.6 315.5l2.6-.5zM55.6 315.5l2.6-.5v1zM55.6 303.5l2.6-.4zM55.6 303.5l2.6-.4v.9zM55.6 308.6l2.6-.5zM55.6 308.6l2.6-.5v1zM69.9 309.1l2.5-.5zM69.9 308.1l2.5 .5-2.5 .5zM80.3 304l2.5-.5zM80.3 303.1l2.5 .4-2.5 .5z"/>
<path d="M84.1 316l2.5-.5zM84.1 315l2.5 .5-2.5 .5zM261.4 317.3l2.5-.5zM261.4 317.3l2.5-.5v1zM289.9 317.8l2.5-.5zM289.9 316.8l2.5 .5-2.5 .5zM412 301.8l2.5-.5zM412 300.8l2.5 .5-2.5 .5zM414 313.1l2.5-.6zM414 312l2.5 .5-2.5 .6zM416.5 301.3l2.5-.5zM416.5 301.3l2.5-.5v1z"/>
<path d="M422.1 312.5l2.5-.5zM422.1 312.5l2.5-.5v1.1zM55.6 327.6l2.6-.5zM55.6 327.6l2.6-.5v1zM55.6 336.7l2.6-.5zM55.6 336.7l2.6-.5v1zM95.1 328.1l2.4-.5zM95.1 327.1l2.4 .5-2.4 .5zM140.3 337.2l2.4-.5zM140.3 336.2l2.4 .5-2.4 .5zM250.4 336.9l2.6-.5zM250.4 336.9l2.6-.5v1z"/>
<path d="M289.9 337.4l2.5-.5zM289.9 336.4l2.5 .5-2.5 .5zM396.7 335.3l2.5-.5zM396.7 335.3l2.5-.5v1.1zM419.6 335.9l2.5-.6zM419.6 334.8l2.5 .5-2.5 .6zM55.6 350l2.6-.5zM55.6 350l2.6-.5v1zM148.9 350.5l2.5-.5zM148.9 349.5l2.5 .5-2.5 .5zM196.6 356.8l2.5-.5zM196.6 356.8l2.5-.5v1z"/>
<path d="M205.2 348.6l2.6-.6zM205.2 348.6l2.6-.6v1.1zM289.9 357.3l2.5-.5zM289.9 356.3l2.5 .5-2.5 .5zM289.9 349.1l2.5-.5zM289.9 348l2.5 .6-2.5 .5zM384 347.7l2.5-.5zM384 347.7l2.5-.5v1zM419.6 348.2l2.5-.5zM419.6 347.2l2.5 .5-2.5 .5z"/>
</g>
<!-- layer: Centerline (ANSI) -->
<path d="M390.3 170.6v10.9M401.8 170.6v12.7M390.3 184.5v4M390.3 191.5v10.9" fill="none" stroke="#000" stroke-width=".4"/>
<!-- layer: Symbol (ANSI) -->
<g fill="none" stroke="#000" stroke-width=".4">
<path d="M177.9 67.9h-3.1l-13.2 42.4M212.4 76.1h-3l-20.7 34.5M161.9 107.8l.9 .2-1.2 2.3zM189.6 108.1l.8 .5-1.7 2zM93 128.1l1.1 2.3-1 .2zM93 128.1l6 24.2h3M94.4 127.4l1.9 1.8-.9 .5zM94.4 127.4l9.6 12.9h3.1M175.1 127.8l1.2 2.2-.9 .3zM175.1 127.8l7.7 23.9h3M175.5 126.8l1.8 1.9-.8 .5zM175.5 126.8l8.5 13.5h3.1"/>
<path d="M307.3 239.3h-3l-24.4 15.1M279.9 254.4l1.9-1.7 .5 .9z"/>
</g>
<g fill="#000" stroke="#000" stroke-width=".4">
<path d="M161.9 107.8l-.3 2.5zM161.9 107.8l.9 .2-1.2 2.3zM189.6 108.1l-.9 2.5zM189.6 108.1l.8 .5-1.7 2zM93 128.1l1.1 2.3zM93 128.1l1.1 2.3-1 .2zM94.4 127.4l1.9 1.8zM94.4 127.4l1.9 1.8-.9 .5zM175.1 127.8l1.2 2.2zM175.1 127.8l1.2 2.2-.9 .3zM175.5 126.8l1.8 1.9zM175.5 126.8l1.8 1.9-.8 .5z"/>
<path d="M279.9 254.4l1.9-1.7zM279.9 254.4l1.9-1.7 .5 .9z"/>
</g>
<g font-size="8.4">
<text x="67.6" y="11.7">4</text>
<text x="207.3" y="11.7">3</text>
<text x="347" y="11.7">2</text>
<text x="486.7" y="11.7">1</text>
<text x="158.9" y="38.4">4.660</text>
<text x="12.1" y="57">D</text>
<text x="541" y="57">D</text>
<text x="96.5" y="64">2.069</text>
<text x="88.8" y="73">1.713</text>
<text x="65.6" y="84.4">.660</text>
<text x="105.3" y="105.9">.400</text>
<text x="121.2" y="103.7">.300</text>
<text x="37.5" y="111.6">.625</text>
<text x="92.9" y="111.6">.625</text>
<text x="21.9" y="121.3">1.009</text>
<text x="107.8" y="143.4">5-40 UNC - 2B</text>
<text x="102.8" y="155.4">5-40 UNC - 2B</text>
<text x="186.6" y="154.7">4-40 UNC - 2B</text>
<text x="65.7" y="157">.718</text>
<text x="12.4" y="165">C</text>
<text x="104.4" y="167">2.330</text>
<text x="541.3" y="165">C</text>
<text x="235.3" y="169.5">1.838</text>
<text x="384.1" y="169.5">.300</text>
<text x="114.9" y="185.4">R.125</text>
<text x="238.4" y="191.8">1.713</text>
<text x="88.8" y="216">1.713</text>
<text x="91.9" y="227.9">1.838</text>
<text x="298.8" y="224.3">.330</text>
<text x="20.4" y="237.6">2.393</text>
<text x="254.8" y="235.7">.293</text>
<text x="109.2" y="243.3">R.125</text>
<text x="77" y="247.5">.293</text>
<text x="30.6" y="262">.893</text>
<text x="152.8" y="265.7">R.125</text>
<text x="12.5" y="272.9">B</text>
<text x="106.6" y="270.4">R.445</text>
<text x="541.3" y="272.9">B</text>
<text x="35.2" y="278.7">.776</text>
<text x="309.2" y="278.7">.776</text>
<text x="437.8" y="278.3">.793</text>
<text x="40.1" y="290">.330</text>
<text x="102.6" y="289.4">.305</text>
<text x="298.1" y="290">.330</text>
<text x="389.3" y="304.4">.040</text>
<text x="61.1" y="306.6">.535</text>
<text x="78.9" y="311.7">.33R</text>
<text x="90.6" y="311.7">0.125</text>
<text x="434.3" y="315.6">.110</text>
<text x="63" y="318.5">.610</text>
<text x="268.7" y="320.4">.610</text>
<text x="68.5" y="330.6">.825</text>
<text x="88.8" y="339.7">1.715</text>
<text x="263.3" y="339.9">.825</text>
<text x="401.3" y="338.4">.500</text>
<text x="93.1" y="353.1">1.885</text>
<text x="238.4" y="351.5">1.715</text>
<text x="394.9" y="350.8">.750</text>
<text x="234.1" y="359.9">1.885</text>
<text x="12.4" y="380.9">A</text>
<text x="541.3" y="380.9">A</text>
<text x="435.9" y="418.3">2</text>
<text x="502.6" y="418.3">1</text>
<text x="519.3" y="418.3">1</text>
<text x="67.6" y="426.2">4</text>
<text x="207.3" y="426.2">3</text>
<text x="347" y="426.2">2</text>
<text x="486.7" y="426.2">1</text>
</g>
<g font-size="8">
<text x="178.6" y="70.9">⌀.112 THRU</text>
<text x="213.2" y="79.2">⌀.112 THRU</text>
<text x="187.8" y="143.4">⌀.112 ↧ .500</text>
<text x="308.1" y="242.3">⌀.112 ↧ .500</text>
<text x="304.6" y="307.6">⌀.528</text>
<text x="303.6" y="316.7">⌀.500</text>
</g>
<g font-size="6.3">
<text x="417.2" y="410.6">C</text>
<text x="451.6" y="411.9">Tube Holder with camera attach</text>
<text x="540.9" y="411.9">ment</text>
</g>
<g font-size="4.4">
<text x="343.7" y="363.5">qupec</text>
<text x="388.1" y="363.7">3/2/2017</text>
</g>
<g font-size="3.5">
<text x="343.7" y="358.9">DRAWN</text>
<text x="343.7" y="368.5">CHECKED</text>
<text x="413.5" y="374.6">TITLE</text>
<text x="343.7" y="378">QA</text>
<text x="343.7" y="387.5">MFG</text>
<text x="343.7" y="397.1">APPROVED</text>
<text x="415.5" y="403.4">SIZE</text>
<text x="451.6" y="403.4">DWG NO</text>
<text x="530.3" y="403.4">REV</text>
<text x="413.5" y="416.1">SCALE</text>
<text x="489.7" y="418.3">SHEET</text>
<text x="512.4" y="418.3">OF</text>
</g>
</svg>
